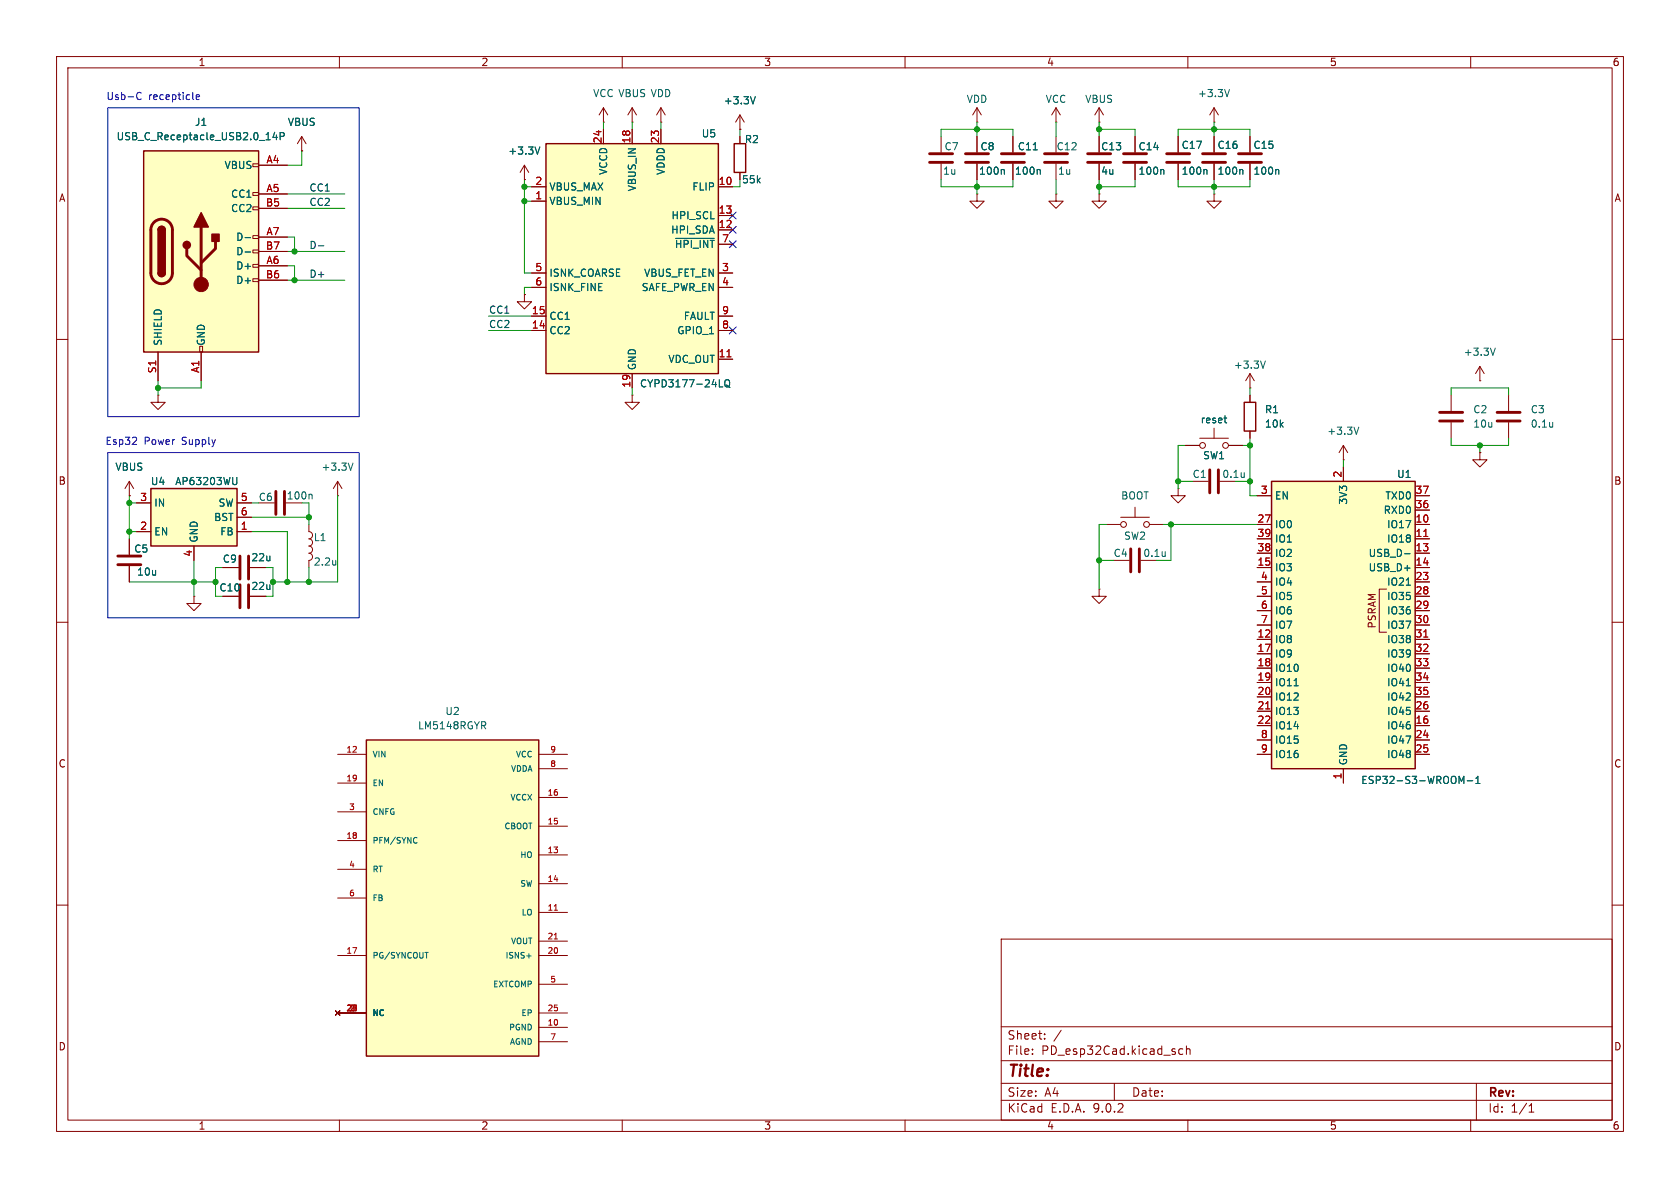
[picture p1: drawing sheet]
<svg xmlns="http://www.w3.org/2000/svg" width="297mm" height="210mm" viewBox="0 0 297 210" stroke-linecap="round" stroke-linejoin="round" font-family="sans-serif">
<g fill="none" stroke="#840000" stroke-width=".18">
<path d="M10 10h277v190h-277zM12 12h273v186h-273zM60 10v2M110 10v2M111.8 19.1l-.8 1.2M111.8 19.1l.7 1.2M111.8 19.1v2.5M116.8 19.1l-.7 1.2M116.8 19.1l.8 1.2M116.8 19.1v2.5M160 10v2M194.3 19.1l-.8 1.2"/>
<path d="M194.3 19.1l.8 1.2M194.3 19.1v2.5M210 10v2M260 10v2M111.8 21.6h.1M116.8 21.6h.1M130.8 22.9h.1M130.8 20.3l-.8 1.3M130.8 20.3l.8 1.3M130.8 20.3v2.6M194.3 21.6h.1M208.3 24.1v2.8"/>
<path d="M208.3 29v2.8M214.6 24.1v2.8M214.6 29v2.8M221 24.1v2.8M221 29v2.8M10 60h2M209.5 78.7h2.6M212.1 77.5h5.1M214.6 75.7v1.8M217.2 78.7h2.5M221 68.6h.1M221 66l-.8 1.3"/>
<path d="M221 66l.7 1.3M221 66v2.6M221 69.9v1.2M221 76.2v1.3M237.5 78.7l-.8 1.3M237.5 78.7l.8 1.3M237.5 78.7v2.6M285 60h2M195.6 92.7h2.5M196.8 99.1h2.8M198.1 91.4h5.1M200.7 89.7v1.7"/>
<path d="M203.2 92.7h2.5M208.3 86.4v1.2h1.2l-1.2 1.3-1.3-1.3h1.3M208.3 86.4h.1M237.5 81.3h.1M261.6 80v1.3h1.3l-1.3 1.3-1.3-1.3h1.3M261.6 80h.1M10 110h2M285 110h2M10 160h2M177 166h108v32h-108zM285 160h2M60 198v2"/>
<path d="M110 198v2M160 198v2M177 194.5h108M177 191.5h108M177 187.5h108M177 181.5h108M182.5 186.3v.1M182.5 185.5v.1M184.7 183.6v.1M184.7 182.8v.1M187.6 182.1l-1.3 2M197 191.5v3"/>
<path d="M209.1 185.5l-.4-.1-.3 .3v.4l.1 .2h.6M209.7 185.5l.3-.1 .3 .1 .1 .9M209.7 184.9v1.5M210 198v2M260 198v2M261 191.5v6.5M270.3 196.6h.9M270.3 195.5l.4-.4v1.5"/>
<circle cx="212.6" cy="78.7" r=".51"/>
<circle cx="216.7" cy="78.7" r=".51"/>
<circle cx="198.6" cy="92.7" r=".51"/>
<circle cx="202.7" cy="92.7" r=".51"/>
</g>
<path d="M133.5 17.1l-.4 1.3M213.2 30l.2 .1v.7M219.5 30l.2 .1v.7M225.9 30l.2 .1v.7M216.4 73.9h.5M216.6 74.7h.3M223.7 63.8l-.4 1.3M240.2 75.5l-.4 1.3M206 97.5v.9M206 98.2l-.1 .1" fill="none" stroke="#006464" stroke-width=".18"/>
<path d="M206.2 27.2h4.1M206.2 28.7h4.1M212.6 27.2h4.1M212.6 28.7h4.1M218.9 27.2h4.1M218.9 28.7h4.1M199.9 97v4.1M201.4 97v4.1" fill="none" stroke="#840000" stroke-width=".51"/>
<path d="M220 71.1h2v5.1h-2z" fill="none" stroke="#840000" stroke-width=".25"/>
<path d="M64.8 130.8h30.4v55.9h-30.4z" fill="#ffffc2"/>
<path d="M64.8 130.8h30.4v55.9h-30.4z" fill="none" stroke="#840000" stroke-width=".25"/>
<g fill="none" stroke="#840000" stroke-width=".18">
<path d="M106.7 19.1l-.8 1.2M106.7 19.1l.7 1.2M106.7 19.1v2.5M214.6 19.1l-.7 1.2M214.6 19.1l.8 1.2M214.6 19.1v2.5M106.7 21.6h.1M194.3 24.1v2.8M194.3 29v2.8M200.7 24.1v2.8M200.7 29v2.8M214.6 21.6h.1"/>
<path d="M256.5 69.9v2.7M256.5 74.7v2.8M261.6 67.3h.1M261.6 64.8l-.7 1.2M261.6 64.8l.8 1.2M261.6 64.8v2.5M210.8 85.1h2.8M39.4 100.3h2.8M44.2 100.3h2.8M194.3 104.1v1.3h1.3l-1.3 1.3-1.3-1.3h1.3M194.3 104.1h.1M59.7 133.4h5.1"/>
<path d="M59.7 138.4h5.1M95.2 133.4h5.1M95.2 135.9h5.1M59.7 143.5h5.1M59.7 148.6h5.1M59.7 153.7h5.1M59.7 158.8h5.1M95.2 141h5.1M95.2 146.1h5.1M95.2 151.1h5.1M95.2 156.2h5.1M59.3 178.7l.8 .8"/>
<path d="M59.7 168.9h5.1M59.7 179.1h5.1M60.1 178.7l-.8 .8M95.2 168.9h5.1M95.2 179.1h5.1M95.2 161.3h5.1M95.2 166.4h5.1M95.2 174h5.1M95.2 181.6h5.1M95.2 184.2h5.1"/>
</g>
<path d="M217.4 15.8l-.5 1.3M205.6 30l.2 .1v.7M264.3 61.5l-.4 1.3M220 83.6v.8M220 84.3h-.1M85.5 128.2l.4 .6M85.8 127.7v.4M73.5 148l.2 .1M73.7 149l-.2 .1M75.1 168.4h.6M93.1 169h.8" fill="none" stroke="#006464" stroke-width=".18"/>
<path d="M98 160.9h.6M98 166h.6" fill="none" stroke="#a90000" stroke-width=".18"/>
<path d="M192.3 27.2h4M192.3 28.7h4M198.6 27.2h4.1M198.6 28.7h4.1M254.5 72.9h4.1M254.5 74.4h4.1M42.4 98.3v4.1M43.9 98.3v4.1M213.9 83.1v4M215.4 83.1v4" fill="none" stroke="#840000" stroke-width=".51"/>
<path d="M224.8 85.1h25.4v50.8h-25.4z" fill="#ffffc2"/>
<path d="M224.8 85.1h25.4v50.8h-25.4z" fill="none" stroke="#840000" stroke-width=".25"/>
<g fill="none" stroke="#840000" stroke-width=".18">
<path d="M92.7 31.8h.1M92.7 29.2l-.8 1.3M92.7 29.2l.8 1.3M92.7 29.2v2.6M194.3 34.3v1.3h1.3l-1.3 1.2-1.3-1.2h1.3M194.3 34.3h.1M214.6 34.3v1.3h1.3l-1.3 1.2-1.2-1.2h1.2M214.6 34.3h.1M92.7 52.1v1.2h1.3l-1.3 1.3-1.3-1.3h1.3M92.7 52.1h.1M266.7 69.9v2.7M266.7 74.7v2.8"/>
<path d="M222.2 87.6h2.6M222.2 92.7h2.6M222.2 95.3h2.6M222.2 97.8h2.6M237.5 82.6v2.5M250.2 87.6h2.5M250.2 92.7h2.5M250.2 95.3h2.5M250.2 97.8h2.5M250.2 90.2h2.5M222.2 100.3h2.6M222.2 102.9h2.6"/>
<path d="M222.2 105.4h2.6M222.2 108h2.6M222.2 110.5h2.6M222.2 113h2.6M222.2 115.6h2.6M222.2 118.1h2.6M245.1 104.1h-1.3v7.7h1.3M250.2 100.3h2.5M250.2 102.9h2.5M250.2 105.4h2.5M250.2 108h2.5M250.2 110.5h2.5"/>
<path d="M250.2 113h2.5M250.2 115.6h2.5M250.2 118.1h2.5M222.2 120.7h2.6M222.2 123.2h2.6M222.2 125.7h2.6M222.2 128.3h2.6M222.2 130.8h2.6M222.2 133.4h2.6M237.5 135.9v2.5M250.2 120.7h2.5M250.2 123.2h2.5"/>
<path d="M250.2 125.7h2.5M250.2 128.3h2.5M250.2 130.8h2.5M250.2 133.4h2.5"/>
</g>
<path d="M95.4 26l-.4 1.2M274.5 74.7v.8M274.5 75.4h-.1M248.3 97.9h1M248.6 103.4h.7M228.8 121.2h.7M248.6 121.2h.7M258.4 138.1l.4-.9v1.3M259.4 138h1M260.9 138.5h.7M260.9 137.6l.4-.4v1.3" fill="none" stroke="#006464" stroke-width=".18"/>
<path d="M251.7 94.8h.7M251.7 112.6h.7M223.8 125.3h.7" fill="none" stroke="#a90000" stroke-width=".18"/>
<path d="M264.7 72.9h4M264.7 74.4h4" fill="none" stroke="#840000" stroke-width=".51"/>
<path d="M96.5 25.4h30.5v40.6h-30.5z" fill="#ffffc2"/>
<path d="M96.5 25.4h30.5v40.6h-30.5zM129.8 25.4h2v5.1h-2z" fill="none" stroke="#840000" stroke-width=".25"/>
<g fill="none" stroke="#840000" stroke-width=".18">
<path d="M172.7 19.1l-.7 1.2M172.7 19.1l.8 1.2M172.7 19.1v2.5M186.7 19.1v2.5M186.7 19.1l-.8 1.2M186.7 19.1l.8 1.2M53.3 26.7h.1M53.3 24.1l-.7 1.3M53.3 24.1l.8 1.3M53.3 24.1v2.6M94 33h2.5M94 35.6h2.5"/>
<path d="M106.7 22.9v2.5M111.8 22.9v2.5M116.8 22.9v2.5M127 33h2.5M127 38.1h2.5M130.8 24.1v1.3M130.8 30.5v1.3M166.4 24.1v2.8M166.4 29v2.8M172.7 21.6h.1M172.7 34.3v1.3h1.3l-1.3 1.2-1.3-1.2h1.3M172.7 34.3h.1"/>
<path d="M172.7 24.1v2.8M172.7 29v2.8M179.1 24.1v2.8M179.1 29v2.8M186.7 34.3v1.3h1.3l-1.3 1.2-1.3-1.2h1.3M186.7 34.3h.1M186.7 21.6h.1M186.7 24.1v2.8M186.7 29v2.8M94 48.3h2.5M94 50.8h2.5M94 55.9h2.5"/>
<path d="M94 58.4h2.5M127 48.3h2.5M127 50.8h2.5M127 55.9h2.5M127 58.4h2.5M127 40.6h2.5M127 43.2h2.5M111.8 69.9v1.2h1.2l-1.2 1.3-1.3-1.3h1.3M111.8 69.9h.1M111.8 66v2.6M127 63.5h2.5M45.7 88.9h2.8"/>
<path d="M34.3 105.4v1.3h1.3l-1.3 1.3-1.3-1.3h1.3M34.3 105.4h.1"/>
</g>
<path d="M177.4 30l.2 .1v.7M182.7 26.5h.7M183.7 30l.2 .1v.7M119.4 42.1h6.9M127.2 68.4h.6M128.2 67.3l.2-.2a.43 .43 0 0 1 .6 .5v.4a.42 .42 0 0 1-.4 .4 .42 .42 0 0 1-.5-.4zM128.4 68.1l.6 .4M55 87.4l.2 .1v.7" fill="none" stroke="#006464" stroke-width=".18"/>
<path d="M128.5 63.1h.7" fill="none" stroke="#a90000" stroke-width=".18"/>
<path d="M164.3 27.2h4.1M164.3 28.7h4.1M170.7 27.2h4.1M170.7 28.7h4.1M177 27.2h4.1M177 28.7h4.1M184.7 27.2h4M184.7 28.7h4M48.8 86.9v4M50.3 86.9v4" fill="none" stroke="#840000" stroke-width=".51"/>
<path d="M25.4 26.7h20.3v35.5h-20.3z" fill="#ffffc2"/>
<g fill="none" stroke="#840000" stroke-width=".18">
<path d="M44.7 29h1v.5h-1zM44.7 34h1v.5h-1zM44.7 36.6h1v.5h-1zM45.7 29.2h5.1M45.7 34.3h5.1M45.7 36.8h5.1M44.7 41.7h1v.5h-1zM44.7 44.2h1v.5h-1zM44.7 46.7h1v.5h-1zM44.7 49.3h1v.5h-1zM45.7 41.9h5.1M45.7 44.5h5.1"/>
<path d="M45.7 47h5.1M45.7 49.5h5.1M27.9 69.9v1.2h1.3l-1.3 1.3-1.2-1.3h1.2M27.9 69.9h.1M27.9 62.2v5.1M35.3 61.2h.5v1h-.5zM35.6 62.2v5.1M54.6 92.7v1.3a.64 .64 0 0 1 .7 .6 .64 .64 0 0 1-.7 .7 .64 .64 0 0 1 .7 .6 .64 .64 0 0 1-.7 .6 .64 .64 0 0 1 .7 .7 .64 .64 0 0 1-.7 .6 .64 .64 0 0 1 .7 .6 .64 .64 0 0 1-.7 .7M54.6 99.1v1.2"/>
</g>
<path d="M25.4 26.7h20.3v35.5h-20.3zM27.9 40.6a.64 .64 0 0 1 .7-.6 .64 .64 0 0 1 .6 .6M27.9 48.3a.64 .64 0 0 0 .7 .6 .64 .64 0 0 0 .6-.6" fill="none" stroke="#840000" stroke-width=".25"/>
<path d="M27.2 39.3a1.9 1.9 0 0 1 2.1-.4 1.9 1.9 0 0 1 1.2 1.7v7.7a1.91 1.91 0 0 1-1.9 1.9 1.91 1.91 0 0 1-1.9-1.9v-7.8l.1-.6zM33 43.9v1.3l2.6 2.6M35.6 40.1v10.2M38.1 42.7v1.2l-2.5 2.6" fill="none" stroke="#840000" stroke-width=".51"/>
<g fill="#840000" stroke="#840000" stroke-width=".25">
<path d="M27.9 40.6h1.3v7.7h-1.3z"/>
<path d="M28.1 40.2a.64 .64 0 0 1 .7-.1 .64 .64 0 0 1 .4 .5h-1.3z"/>
<path d="M27.9 48.3h1.3a.64 .64 0 0 1-.6 .6 .64 .64 0 0 1-.7-.6z"/>
<path d="M35.6 37.6l1.2 2.5h-2.5z"/>
<path d="M37.5 41.4h1.2v1.3h-1.2z"/>
<circle cx="33" cy="43.3" r=".63"/>
</g>
<circle cx="35.6" cy="50.3" r="1.27" fill="#840000" stroke="#840000" stroke-width=".18"/>
<path d="M48.6 23.4l-.3 .9h.7M48.9 23.9v.8M49.5 24.1l.6-.1 .2-.1-.1-.3-.7-.2v1.3M43.3 42h1M43.3 44.5h1M59.4 99v.9M59.4 99.8h-.1" fill="none" stroke="#006464" stroke-width=".18"/>
<path d="M26.7 86.4h15.2v10.1h-15.2z" fill="#ffffc2"/>
<path d="M26.7 86.4h15.2v10.1h-15.2z" fill="none" stroke="#840000" stroke-width=".25"/>
<g fill="none" stroke="#840000" stroke-width=".18">
<path d="M45.7 29.2h5.1M45.7 34.3h5.1M45.7 36.8h5.1M53.3 26.7h.1M92.7 31.8h.1M94 33h2.5M94 35.6h2.5M106.7 22.9v2.5M111.8 22.9v2.5M116.8 22.9v2.5M127 33h2.5M127 38.1h2.5"/>
<path d="M130.8 22.9h.1M130.8 24.1v1.3M130.8 30.5v1.3M172.7 24.1v2.8M172.7 29v2.8M179.1 24.1v2.8M179.1 29v2.8M194.3 24.1v2.8M194.3 29v2.8M200.7 24.1v2.8M200.7 29v2.8M208.3 24.1v2.8"/>
<path d="M208.3 29v2.8M214.6 24.1v2.8M214.6 29v2.8M221 24.1v2.8M221 29v2.8M45.7 41.9h5.1M45.7 44.5h5.1M45.7 47h5.1M45.7 49.5h5.1M92.7 52.1h.1M94 48.3h2.5M94 50.8h2.5"/>
<path d="M94 55.9h2.5M94 58.4h2.5M127 48.3h2.5M127 50.8h2.5M127 55.9h2.5M127 58.4h2.5M127 40.6h2.5M127 43.2h2.5M27.9 62.2v5.1M35.6 62.2v5.1M111.8 66v2.6M127 63.5h2.5"/>
<path d="M209.5 78.7h2.6M217.2 78.7h2.5M221 69.9v1.2M221 76.2v1.3M22.9 87.6h.1M22.9 85.1v2.5M22.9 95.3v2.7M22.9 85.1l-.8 1.3M22.9 85.1l.7 1.3M24.1 88.9h2.6M24.1 94h2.6M34.3 96.5v2.6"/>
<path d="M41.9 88.9h2.5M41.9 94h2.5M41.9 91.4h2.5M59.7 87.6h.1M59.7 85.1l-.8 1.3M59.7 85.1l.8 1.3M59.7 85.1v2.5M222.2 87.6h2.6M222.2 92.7h2.6M222.2 95.3h2.6M222.2 97.8h2.6M237.5 82.6v2.5"/>
<path d="M250.2 87.6h2.5M250.2 92.7h2.5M250.2 95.3h2.5M250.2 97.8h2.5M250.2 90.2h2.5M261.6 80h.1M22.9 100.1v2.8M39.4 105.4h2.8M39.4 100.3h2.8M44.2 105.4h2.8M44.2 100.3h2.8M222.2 105.4h2.6"/>
<path d="M222.2 100.3h2.6M222.2 102.9h2.6M222.2 108h2.6M222.2 110.5h2.6M222.2 113h2.6M222.2 115.6h2.6M222.2 118.1h2.6M250.2 105.4h2.5M250.2 100.3h2.5M250.2 102.9h2.5M250.2 108h2.5M250.2 110.5h2.5"/>
<path d="M250.2 113h2.5M250.2 115.6h2.5M250.2 118.1h2.5M222.2 120.7h2.6M222.2 123.2h2.6M222.2 125.7h2.6M222.2 128.3h2.6M222.2 130.8h2.6M222.2 133.4h2.6M237.5 135.9v2.5M250.2 120.7h2.5M250.2 123.2h2.5"/>
<path d="M250.2 125.7h2.5M250.2 128.3h2.5M250.2 130.8h2.5M250.2 133.4h2.5"/>
</g>
<g fill="none" stroke="#006464" stroke-width=".18">
<path d="M133.5 17.1l-.4 1.3M48.6 23.4l-.3 .9h.7M48.9 23.9v.8M49.5 24.1l.6-.1 .2-.1-.1-.3-.7-.2v1.3M95.4 26l-.4 1.2M177.4 30l.2 .1v.7M182.7 26.5h.7M183.7 30l.2 .1v.7M205.6 30l.2 .1v.7M213.2 30l.2 .1v.7M219.5 30l.2 .1v.7M225.9 30l.2 .1v.7"/>
<path d="M43.3 42h1M43.3 44.5h1M119.4 42.1h6.9M127.2 68.4h.6M128.2 67.3l.2-.2a.43 .43 0 0 1 .6 .5v.4a.42 .42 0 0 1-.4 .4 .42 .42 0 0 1-.5-.4zM128.4 68.1l.6 .4M216.4 73.9h.5M216.6 74.7h.3M41.9 84.4v1l-.2 .2-.3 .1M62.4 81.9l-.4 1.2M248.3 97.9h1M248.6 103.4h.7"/>
<path d="M228.8 121.2h.7M248.6 121.2h.7M258.4 138.1l.4-.9v1.3M259.4 138h1M260.9 138.5h.7M260.9 137.6l.4-.4v1.3"/>
</g>
<path d="M20.8 98.3h4.1M20.8 99.8h4.1M42.4 103.4v4M43.9 103.4v4" fill="none" stroke="#840000" stroke-width=".51"/>
<path d="M56.3 43.5h1" fill="none" stroke="#0f0f0f" stroke-width=".18"/>
<g fill="none" stroke="#009600" stroke-width=".18">
<path d="M50.8 34.3h10.2M50.8 36.8h10.2M53.3 26.7v2.5h-2.5M92.7 33h1.3M92.7 35.6h1.3M92.7 31.8v16.5h1.3M106.7 21.6v1.3M111.8 21.6v1.3M116.8 21.6v1.3M129.5 33h1.3M130.8 22.9v1.2M166.4 31.8v1.2h12.7v-1.2"/>
<path d="M166.4 24.1v-1.2h12.7v1.2M172.7 21.6v2.5M172.7 31.8v2.5M186.7 21.6v2.5M186.7 31.8v2.5M194.3 21.6v2.5M194.3 31.8v2.5M194.3 22.9h6.4v1.2M200.7 31.8v1.2h-6.4M208.3 24.1v-1.2h12.7v1.2M208.3 31.8v1.2h12.7v-1.2M214.6 21.6v2.5"/>
<path d="M214.6 31.8v2.5M50.8 44.5h10.2M50.8 41.9h1.3v2.6M50.8 47h1.3v2.5M50.8 49.5h10.2M86.4 58.4h7.6M86.4 55.9h7.6M94 50.8h-1.3v1.3M27.9 67.3v2.6M35.6 67.3v1.3h-7.7M111.8 68.6v1.3M209.5 78.7h-1.2v7.7"/>
<path d="M219.7 78.7h1.3M221 68.6v1.3M221 77.5v10.1h1.2M256.5 77.5v1.2h10.2v-1.2M256.5 69.9v-1.3h10.2v1.3M261.6 78.7v1.3M22.9 87.6v7.7M22.9 88.9h1.2M22.9 94h1.2M34.3 99.1v6.3M44.4 94h6.4v8.9M44.4 91.4h10.2"/>
<path d="M44.4 88.9h1.3M54.6 88.9v3.8M59.7 87.6v15.3h-11.4M194.3 99.1h2.5M195.6 92.7h-1.3v11.4M205.7 92.7h16.5M207 92.7v6.4h-2.5M208.3 85.1h2.5M218.4 85.1h2.6M237.5 81.3v1.3M22.9 102.9h15.2M39.4 100.3h-1.3v5.1h1.3"/>
<path d="M47 100.3h1.3v5.1h-1.3M54.6 100.3v2.6"/>
</g>
<path d="M128.9 37.5l1.2 1.2M130.1 37.5l-1.2 1.2M128.9 40l1.2 1.2M128.9 57.8l1.2 1.2M128.9 42.6l1.2 1.2M130.1 40l-1.2 1.2M130.1 57.8l-1.2 1.2M130.1 42.6l-1.2 1.2" fill="none" stroke="#000084" stroke-width=".18"/>
<path d="M19 19.1h44.5v54.6h-44.5zM24.3 17.4l.3 .2 .3-.1M24.9 16.5l-.3-.2-.3 .2M34.7 17.2l.6-.1-.1-.3h-.3l-.2 .1v.6h.5M23.4 78.6h.8M24.1 77.4v.4M19 80h44.5v29.2h-44.5z" fill="none" stroke="#0000c2" stroke-width=".18"/>
<path d="M128.5 63.1h.7M251.7 94.8h.7M251.7 112.6h.7M223.8 125.3h.7" fill="none" stroke="#a90000" stroke-width=".18"/>
<g fill="#009600" stroke="#009600" stroke-width=".18">
<circle cx="54.6" cy="91.4" r=".46"/>
<circle cx="38.1" cy="102.9" r=".46"/>
<circle cx="34.3" cy="102.9" r=".46"/>
<circle cx="50.8" cy="102.9" r=".46"/>
<circle cx="48.3" cy="102.9" r=".46"/>
<circle cx="261.6" cy="78.7" r=".46"/>
<circle cx="221" cy="78.7" r=".46"/>
<circle cx="207" cy="92.7" r=".46"/>
<circle cx="194.3" cy="99.1" r=".46"/>
<circle cx="221" cy="85.1" r=".46"/>
<circle cx="208.3" cy="85.1" r=".46"/>
<circle cx="194.3" cy="33" r=".46"/>
<circle cx="194.3" cy="22.9" r=".46"/>
<circle cx="214.6" cy="33" r=".46"/>
<circle cx="214.6" cy="22.9" r=".46"/>
<circle cx="92.7" cy="33" r=".46"/>
<circle cx="92.7" cy="35.6" r=".46"/>
<circle cx="172.7" cy="22.9" r=".46"/>
<circle cx="172.7" cy="33" r=".46"/>
<circle cx="52.1" cy="49.5" r=".46"/>
<circle cx="52.1" cy="44.5" r=".46"/>
<circle cx="27.9" cy="68.6" r=".46"/>
<circle cx="54.6" cy="102.9" r=".46"/>
<circle cx="22.9" cy="88.9" r=".46"/>
<circle cx="22.9" cy="94" r=".46"/>
</g>
<text font-size="2.8" fill="#840000" x="178" y="190.9">Title:</text>
<g font-size="2.1" fill="#840000">
<text x="178" y="184">Sheet:</text>
<text x="178" y="186.7">File:</text>
<text x="184.1" y="186.7">PD_esp32Cad.kicad_sch</text>
<text x="178" y="196.9">KiCad</text>
<text x="178" y="194.1">Size:</text>
<text x="184.7" y="194.1">A4</text>
<text x="185.7" y="196.9">E.D.A.</text>
<text x="193.3" y="196.9">9.0.2</text>
<text x="200" y="194.1">Date:</text>
<text x="263" y="194.3">Rev:</text>
<text x="263" y="196.9">Id:</text>
<text x="267.1" y="196.9">1/1</text>
</g>
<g font-size="1.8" fill="#840000">
<text x="35" y="11.9">1</text>
<text x="85" y="11.9">2</text>
<text x="135" y="11.9">3</text>
<text x="185" y="11.9">4</text>
<text x="235" y="11.9">5</text>
<text x="285" y="11.9">6</text>
<text x="10.3" y="35.9">A</text>
<text x="285.3" y="35.9">A</text>
<text x="10.3" y="85.9">B</text>
<text x="285.3" y="85.9">B</text>
<text x="243.4" y="111.2" transform="rotate(-90 243.4 111.2)">PSRAM</text>
<text x="10.3" y="135.9">C</text>
<text x="285.3" y="135.9">C</text>
<text x="10.3" y="185.9">D</text>
<text x="285.3" y="185.9">D</text>
<text x="35" y="199.9">1</text>
<text x="85" y="199.9">2</text>
<text x="135" y="199.9">3</text>
<text x="185" y="199.9">4</text>
<text x="235" y="199.9">5</text>
<text x="285" y="199.9">6</text>
</g>
<g font-size="1.8" fill="#0000c2">
<text x="18.7" y="17.9">Usb-C</text>
<text x="26.3" y="17.9">recepticle</text>
<text x="18.5" y="78.8">Esp32</text>
<text x="25.5" y="78.8">Power</text>
<text x="32.3" y="78.8">Supply</text>
</g>
<g font-size="1.8" fill="#006464">
<text x="104.8" y="17.4">VCC VBUS VDD</text>
<text x="211.7" y="17.4">+3.3V</text>
<text x="34.4" y="22.5">J1</text>
<text x="50.8" y="22.5">VBUS</text>
<text x="127.9" y="18.6">+3.3V</text>
<text x="170.8" y="18.4">VDD</text>
<text x="184.8" y="18.4">VCC</text>
<text x="191.8" y="18.4">VBUS</text>
<text x="20.5" y="25">USB_C_Receptacle_USB2.0_14P</text>
<text x="89.8" y="27.5">+3.3V</text>
<text x="124" y="24.5">U5</text>
<text x="131.6" y="25.5">R2</text>
<text x="166.9" y="26.8">C7</text>
<text x="173.2" y="26.8">C8</text>
<text x="179.8" y="26.8">C11</text>
<text x="186.7" y="26.8">C12</text>
<text x="194.6" y="26.8">C13</text>
<text x="201.2" y="26.8">C14</text>
<text x="208.8" y="26.5">C17</text>
<text x="215.1" y="26.5">C16</text>
<text x="221.5" y="26.5">C15</text>
<text x="39.6" y="30.1">VBUS</text>
<text x="40.8" y="35.2">CC1</text>
<text x="97" y="33.9">VBUS_MAX</text>
<text x="107.5" y="31" transform="rotate(-90 107.5 31)">VCCD</text>
<text x="112.6" y="33.9" transform="rotate(-90 112.6 33.9)">VBUS_IN</text>
<text x="117.7" y="31" transform="rotate(-90 117.7 31)">VDDD</text>
<text x="122.3" y="33.9">FLIP</text>
<text x="131.1" y="32.6">55k</text>
<text x="166.6" y="31.1">1u</text>
<text x="173" y="31.1">100n</text>
<text x="179.3" y="31.1">100n</text>
<text x="187" y="31.1">1u</text>
<text x="194.6" y="31.1">4u</text>
<text x="201.2" y="31.1">100n</text>
<text x="208.8" y="31.1">100n</text>
<text x="215.1" y="31.1">100n</text>
<text x="221.5" y="31.1">100n</text>
<text x="40.8" y="37.7">CC2</text>
<text x="97" y="36.4">VBUS_MIN</text>
<text x="118.5" y="41.5">HPI_SDA</text>
<text x="118.6" y="39">HPI_SCL</text>
<text x="41.7" y="42.8">D-</text>
<text x="41.7" y="45.3">D-</text>
<text x="41.7" y="47.9">D+</text>
<text x="119.2" y="44">~{HPI_INT}</text>
<text x="41.7" y="50.4">D+</text>
<text x="97" y="49.1">ISNK_COARSE</text>
<text x="97" y="51.7">ISNK_FINE</text>
<text x="113.3" y="51.7">SAFE_PWR_EN</text>
<text x="113.8" y="49.1">VBUS_FET_EN</text>
<text x="97" y="56.7">CC1</text>
<text x="97" y="59.3">CC2</text>
<text x="119.6" y="59.3">GPIO_1</text>
<text x="120.8" y="56.7">FAULT</text>
<text x="28.8" y="61.2" transform="rotate(-90 28.8 61.2)">SHIELD</text>
<text x="36.4" y="61.2" transform="rotate(-90 36.4 61.2)">GND</text>
<text x="112.6" y="65.5" transform="rotate(-90 112.6 65.5)">GND</text>
<text x="118.1" y="64.4">VDC_OUT</text>
<text x="218" y="65.4">+3.3V</text>
<text x="258.7" y="63.1">+3.3V</text>
<text x="113" y="68.7">CYPD3177-24LQ</text>
<text x="212.2" y="75">reset</text>
<text x="223.5" y="73.3">R1</text>
<text x="223.5" y="75.8">10k</text>
<text x="234.5" y="77.1">+3.3V</text>
<text x="260.4" y="73.3">C2</text>
<text x="260.4" y="75.8">10u</text>
<text x="270.5" y="73.3">C3</text>
<text x="270.5" y="75.8">0.1u</text>
<text x="20.3" y="83.4">VBUS</text>
<text x="56.7" y="83.4">+3.3V</text>
<text x="212.6" y="81.4">SW1</text>
<text x="26.6" y="86">U4</text>
<text x="27.2" y="89.8">IN</text>
<text x="30.9" y="86">AP63203WU</text>
<text x="38.5" y="89.8">SW</text>
<text x="45.6" y="88.7">C6</text>
<text x="198.1" y="88.5">BOOT</text>
<text x="210.7" y="84.7">C1</text>
<text x="216" y="84.7">0.1u</text>
<text x="225.3" y="88.5">EN</text>
<text x="238.4" y="89.3" transform="rotate(-90 238.4 89.3)">3V3</text>
<text x="244.8" y="88.5">TXD0</text>
<text x="246.9" y="84.7">U1</text>
<text x="27.2" y="94.8">EN</text>
<text x="37.8" y="92.3">BST</text>
<text x="38.8" y="94.8">FB</text>
<text x="55.4" y="95.9">L1</text>
<text x="198.6" y="95.6">SW2</text>
<text x="225.3" y="93.6">IO0</text>
<text x="244.5" y="91">RXD0</text>
<text x="245.1" y="93.6">IO17</text>
<text x="23.6" y="97.9">C5</text>
<text x="24.1" y="102">10u</text>
<text x="35.2" y="96" transform="rotate(-90 35.2 96)">GND</text>
<text x="39.3" y="99.7">C9</text>
<text x="44.3" y="99.4">22u</text>
<text x="55.4" y="100.2">2.2u</text>
<text x="196.8" y="98.7">C4</text>
<text x="202" y="98.7">0.1u</text>
<text x="225.3" y="96.1">IO1</text>
<text x="225.3" y="98.7">IO2</text>
<text x="225.3" y="101.2">IO3</text>
<text x="241.9" y="98.7">USB_D-</text>
<text x="241.9" y="101.2">USB_D+</text>
<text x="245.1" y="96.1">IO18</text>
<text x="38.7" y="104.7">C10</text>
<text x="44.3" y="104.5">22u</text>
<text x="225.3" y="103.7">IO4</text>
<text x="225.3" y="106.3">IO5</text>
<text x="245.1" y="103.7">IO21</text>
<text x="245.1" y="106.3">IO35</text>
<text x="225.3" y="108.8">IO6</text>
<text x="225.3" y="111.4">IO7</text>
<text x="225.3" y="113.9">IO8</text>
<text x="245.1" y="108.8">IO36</text>
<text x="245.1" y="111.4">IO37</text>
<text x="245.1" y="113.9">IO38</text>
<text x="225.3" y="116.4">IO9</text>
<text x="225.3" y="119">IO10</text>
<text x="245.1" y="116.4">IO39</text>
<text x="245.1" y="119">IO40</text>
<text x="225.3" y="121.5">IO11</text>
<text x="225.3" y="124.1">IO12</text>
<text x="245.1" y="121.5">IO41</text>
<text x="245.1" y="124.1">IO42</text>
<text x="73.8" y="129.1">LM5148RGYR</text>
<text x="78.6" y="126.6">U2</text>
<text x="225.3" y="126.6">IO13</text>
<text x="225.3" y="129.1">IO14</text>
<text x="225.3" y="131.7">IO15</text>
<text x="245.1" y="126.6">IO45</text>
<text x="245.1" y="129.1">IO46</text>
<text x="245.1" y="131.7">IO47</text>
<text x="225.3" y="134.2">IO16</text>
<text x="238.4" y="135.4" transform="rotate(-90 238.4 135.4)">GND</text>
<text x="245.1" y="134.2">IO48</text>
<text x="240.5" y="138.8">ESP32-S3-WROOM-1</text>
</g>
<g font-size="1.8" fill="#a90000">
<text x="47" y="29">A4</text>
<text x="106.4" y="25.4" transform="rotate(-90 106.4 25.4)">24</text>
<text x="111.5" y="25.4" transform="rotate(-90 111.5 25.4)">18</text>
<text x="116.6" y="25.4" transform="rotate(-90 116.6 25.4)">23</text>
<text x="47" y="34">A5</text>
<text x="94.5" y="32.8">2</text>
<text x="94.5" y="35.3">1</text>
<text x="127" y="32.8">10</text>
<text x="46.9" y="36.6">B5</text>
<text x="47" y="41.7">A7</text>
<text x="127" y="37.8">13</text>
<text x="127" y="40.4">12</text>
<text x="46.9" y="44.2">B7</text>
<text x="47" y="46.7">A6</text>
<text x="127.6" y="42.9">7</text>
<text x="46.9" y="49.3">B6</text>
<text x="94.5" y="48">5</text>
<text x="94.5" y="50.5">6</text>
<text x="127.6" y="48">3</text>
<text x="127.6" y="50.5">4</text>
<text x="93.9" y="55.6">15</text>
<text x="93.9" y="58.2">14</text>
<text x="127.6" y="55.6">9</text>
<text x="127.6" y="58.2">8</text>
<text x="127" y="63.2">11</text>
<text x="27.7" y="66.1" transform="rotate(-90 27.7 66.1)">S1</text>
<text x="35.3" y="66" transform="rotate(-90 35.3 66)">A1</text>
<text x="111.5" y="68.6" transform="rotate(-90 111.5 68.6)">19</text>
<text x="24.7" y="88.6">3</text>
<text x="42.5" y="88.6">5</text>
<text x="222.8" y="87.4">3</text>
<text x="237.2" y="84.5" transform="rotate(-90 237.2 84.5)">2</text>
<text x="250.1" y="87.4">37</text>
<text x="250.1" y="89.9">36</text>
<text x="24.7" y="93.7">2</text>
<text x="42.5" y="91.2">6</text>
<text x="42.5" y="93.7">1</text>
<text x="222.2" y="92.5">27</text>
<text x="222.2" y="95">39</text>
<text x="250.1" y="92.5">10</text>
<text x="250.1" y="95">11</text>
<text x="34" y="98.5" transform="rotate(-90 34 98.5)">4</text>
<text x="222.2" y="97.5">38</text>
<text x="222.2" y="100.1">15</text>
<text x="250.1" y="97.5">13</text>
<text x="250.1" y="100.1">14</text>
<text x="222.8" y="102.6">4</text>
<text x="222.8" y="105.2">5</text>
<text x="222.8" y="107.7">6</text>
<text x="250.1" y="102.6">23</text>
<text x="250.1" y="105.2">28</text>
<text x="250.1" y="107.7">29</text>
<text x="222.2" y="112.8">12</text>
<text x="222.8" y="110.2">7</text>
<text x="250.1" y="110.2">30</text>
<text x="250.1" y="112.8">31</text>
<text x="222.2" y="115.3">17</text>
<text x="222.2" y="117.9">18</text>
<text x="250.1" y="115.3">32</text>
<text x="250.1" y="117.9">33</text>
<text x="222.2" y="120.4">19</text>
<text x="222.2" y="122.9">20</text>
<text x="222.2" y="125.5">21</text>
<text x="250.1" y="120.4">34</text>
<text x="250.1" y="122.9">35</text>
<text x="250.1" y="125.5">26</text>
<text x="222.2" y="128">22</text>
<text x="222.8" y="130.6">8</text>
<text x="250.1" y="128">16</text>
<text x="250.1" y="130.6">24</text>
<text x="222.8" y="133.1">9</text>
<text x="237.2" y="137.9" transform="rotate(-90 237.2 137.9)">1</text>
<text x="250.1" y="133.1">25</text>
</g>
<g font-size="1.8" fill="#0f0f0f">
<text x="54.6" y="33.9">CC1</text>
<text x="54.6" y="36.5">CC2</text>
<text x="54.6" y="44.1">D-</text>
<text x="54.6" y="49.2">D+</text>
<text x="86.4" y="55.5">CC1</text>
<text x="86.4" y="58.1">CC2</text>
</g>
<text font-size="1.8" fill="#009600" x="50.6" y="88.5">100n</text>
<g font-size="1.4" fill="#a90000">
<text x="61.1" y="133.1">12</text>
<text x="97.2" y="133.1">9</text>
<text x="97.2" y="135.6">8</text>
<text x="61.1" y="138.2">19</text>
<text x="61.6" y="143.3">3</text>
<text x="96.7" y="140.7">16</text>
<text x="61.1" y="148.3">18</text>
<text x="96.7" y="145.8">15</text>
<text x="61.6" y="153.4">4</text>
<text x="96.7" y="150.9">13</text>
<text x="96.7" y="156">14</text>
<text x="61.6" y="158.5">6</text>
<text x="96.7" y="161">11</text>
<text x="96.7" y="166.1">21</text>
<text x="61.1" y="168.7">17</text>
<text x="96.7" y="168.7">20</text>
<text x="97.2" y="173.7">5</text>
<text x="61.6" y="178.8">13</text>
<text x="96.7" y="178.8">25</text>
<text x="96.7" y="181.4">10</text>
<text x="97.2" y="183.9">7</text>
</g>
<g font-size="1.4" fill="#006464">
<text x="65.8" y="134.1">VIN</text>
<text x="90.2" y="136.6">VDDA</text>
<text x="91.1" y="134.1">VCC</text>
<text x="65.8" y="139.2">EN</text>
<text x="90.1" y="141.7">VCCX</text>
<text x="65.8" y="144.2">CNFG</text>
<text x="65.8" y="149.3">PFM/SYNC</text>
<text x="89" y="146.8">CBOOT</text>
<text x="65.8" y="154.4">RT</text>
<text x="91.9" y="151.9">HO</text>
<text x="65.8" y="159.5">FB</text>
<text x="91.9" y="156.9">SW</text>
<text x="90.2" y="167.1">VOUT</text>
<text x="92.1" y="162">LO</text>
<text x="65.8" y="169.6">PG/SYNCOUT</text>
<text x="89.2" y="169.6">ISNS+</text>
<text x="65.8" y="179.8">NC</text>
<text x="87.1" y="174.7">EXTCOMP</text>
<text x="92" y="179.8">EP</text>
<text x="89.9" y="182.3">PGND</text>
<text x="90" y="184.9">AGND</text>
</g>
</svg>
